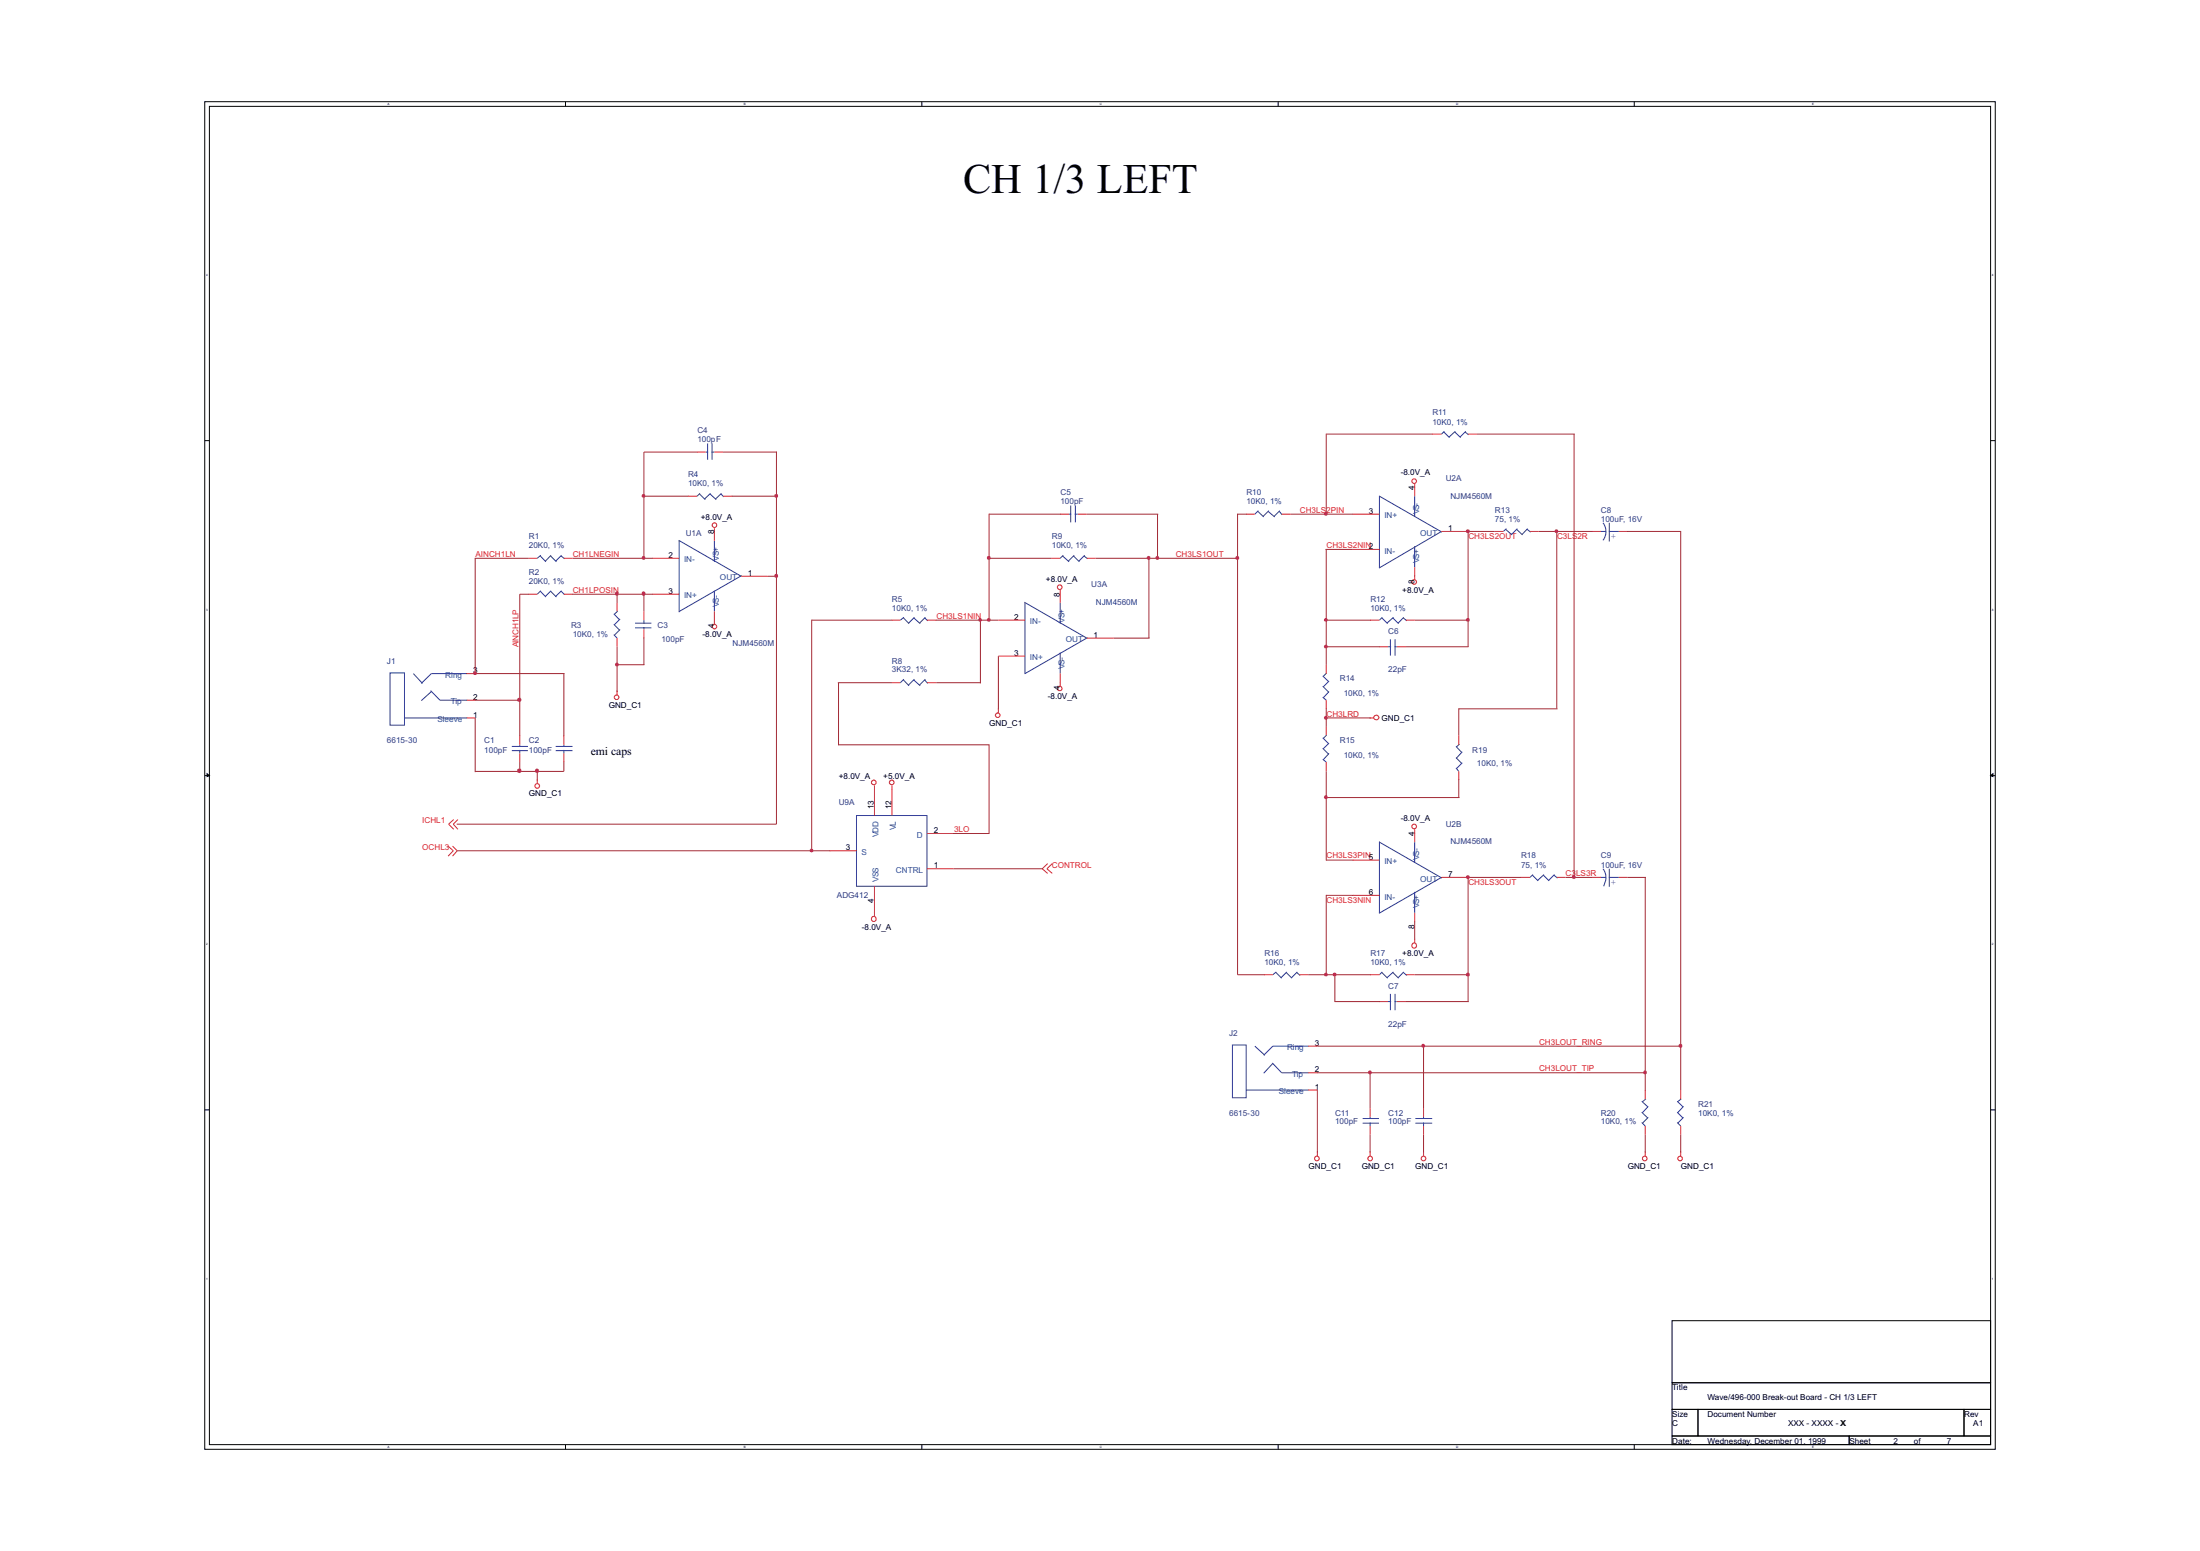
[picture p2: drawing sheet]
<svg xmlns="http://www.w3.org/2000/svg" width="210mm" height="148mm" viewBox="0 0 210 148" stroke-linecap="round" stroke-linejoin="round" font-family="sans-serif">
<g fill="none" stroke="#010202" stroke-width=".1">
<path d="M19.5 9.7h171v128.6h-171zM20 10.1h170v127.8h-170zM54 9.7v.4M88 9.7v.4M122 9.7v.4M156 9.7v.4M19.5 42h.5M190 42h.5M19.5 74h.5M190 74h.5M54 137.9v.4M88 137.9v.4"/>
<path d="M122 137.9v.4M156 137.9v.4M159.6 126h30.4v5.9h-30.4z"/>
</g>
<path d="M19.8 73.8l.2 .2-.2 .1z" fill="#010202"/>
<path d="M19.8 73.8l.2 .2-.2 .1z" fill="none" stroke="#010202" stroke-width=".1"/>
<path d="M190 74l.2-.2v.3z" fill="#010202"/>
<path d="M190 74l.2-.2v.3zM19.5 105.9h.5M190 105.9h.5M159.6 131.9h30.4v2.6h-30.4zM159.6 134.5h2.5v2.5h-2.5zM159.6 137h16.9v.9h-16.9zM162.1 134.5h25.4v2.5h-25.4zM176.5 137h13.5v.9h-13.5zM187.5 134.5h2.5v2.5h-2.5z" fill="none" stroke="#010202" stroke-width=".1"/>
<g fill="none" stroke="#ee2028" stroke-width=".1">
<path d="M50.5 53.3h.8M50.5 56.7h.8M53.8 53.3h.8M53.8 56.7h.8M58.9 57.5v.9M61.5 58.4v.8M62.3 53.3h2.5M62.3 56.7h2.5M65.7 47.3h.8M66.5 43.1h.9M68.2 50.4v1.2M68.2 58.4v1.2"/>
<path d="M68.2 43.1h.8M69 47.3h.9M70.8 55h2.5M85.1 59.2h.8M88.5 59.2h.9M95.3 59.2h2.5M100.4 53.3h.8M101.2 56.3v1.2M101.2 49.1h.8M102.9 49.1h.8M103.7 53.3h.9M119 49.1h.8"/>
<path d="M122.3 49.1h.9M129.1 49.1h2.6M129.1 52.4h2.6M130.8 59.2h.9M134.2 59.2h.8M135 46.2v1.1M135 54.1v1.2M136.7 41.4h.9M137.6 50.7h2.5M140.1 41.4h.9M142.7 50.7h.8M146 50.7h.9"/>
<path d="M152 50.7h.8M154.5 50.7h.8M43.3 78.2l-.5 .4 .5 .5M43.7 78.2l-.4 .4 .4 .5M44.5 68.5h.9M44.5 64.3h.9M44.5 66.8h.9M49.6 70.2v.9M49.6 71.9v.8M51.3 74.4v.4M53.8 70.2v.9M53.8 71.9v.8"/>
<path d="M58.9 60.9v.8M58.9 65.9v.4M61.5 60.1v.8M83.5 74.9v2.9M85.1 74.9v2.9M85.1 65.1h.8M88.5 65.1h.9M88.5 79.5h2.5M95.3 67.6v.4M95.3 62.6h2.5M101.2 64.3v1.2M103.7 60.9h2.6"/>
<path d="M126.6 63.4v.9M126.6 66.8v.8M126.6 69.4v.8M126.6 72.7v.9M130.7 68.5h.4M131.7 61.7h.8M133.3 61.7h.9M135 79.1v1.3M139.2 70.2v.9M139.2 73.6v.8M42.8 80.7l.5 .5-.5 .5M43.2 80.7l.4 .5-.4 .5"/>
<path d="M79.2 81.2h2.6M83.5 84.6v2.8M88.5 82.9h2.5M100 82.4l-.5 .5 .5 .4M100.4 82.4l-.5 .5 .5 .4M120.7 93h.8M124 93h.9M124.9 99.8h.8M129.1 85.4h2.6M129.1 82.1h2.6M130.8 93h.9M131.7 95.6h.8"/>
<path d="M133.3 95.6h.9M134.2 93h.8M135 87.1v.9M135 89.6v.4M137.6 83.7h2.5M145.2 83.7h.8M148.6 83.7h.8M152 83.7h.8M154.5 83.7h.8M124.9 102.4h.8M124.9 104h.8M125.7 109.9v.4"/>
<path d="M130.8 105.7v.9M130.8 107.4v.9M130.8 109.9v.4M135.9 105.7v.9M135.9 107.4v.9M135.9 109.9v.4M157 104v.9M157 107.4v.9M157 109.9v.4M160.4 104v.9M160.4 107.4v.9M160.4 109.9v.4"/>
<circle cx="68.2" cy="59.8" r=".21"/>
<circle cx="68.2" cy="50.1" r=".21"/>
<circle cx="101.2" cy="56" r=".22"/>
<circle cx="135" cy="55.5" r=".22"/>
<circle cx="135" cy="45.9" r=".22"/>
<circle cx="51.3" cy="75" r=".22"/>
<circle cx="58.9" cy="66.5" r=".22"/>
<circle cx="83.4" cy="74.7" r=".22"/>
<circle cx="85.1" cy="74.7" r=".22"/>
<circle cx="95.2" cy="68.3" r=".22"/>
<circle cx="101.2" cy="65.7" r=".21"/>
<circle cx="131.4" cy="68.5" r=".23"/>
<circle cx="135" cy="78.9" r=".22"/>
<circle cx="83.4" cy="87.7" r=".24"/>
<circle cx="135" cy="90.2" r=".24"/>
<circle cx="125.7" cy="110.6" r=".22"/>
<circle cx="130.8" cy="110.6" r=".21"/>
<circle cx="135.9" cy="110.6" r=".22"/>
<circle cx="157" cy="110.6" r=".22"/>
<circle cx="160.4" cy="110.6" r=".21"/>
</g>
<g fill="none" stroke="#2c3695" stroke-width=".1">
<path d="M51.6 56.4l.5 .6M51.6 53.1l.5 .5M51.6 56.4l-.3 .3M51.6 53l-.3 .3M52.6 56.4l.5 .6M52.6 53.1l.5 .5M52.6 56.4l-.5 .5M52.6 53l-.5 .5M53.6 56.4l.3 .3M53.6 53.1l.3 .2M53.6 56.4l-.6 .5M53.6 53l-.6 .5"/>
<path d="M58.6 59.6l.5 .5M58.6 58.6l.5 .5M59 58.3l-.4 .3M59.2 59.1l-.6 .5M60.6 59.5h1.6M60.6 59.9h1.6M61.5 59.2v.3M61.5 59.8v.3M64.8 51.6l6 3.4M64.8 51.6v6.8M66.8 47.1l.5 .6M66.8 47.1l-.3 .2"/>
<path d="M67.4 43.1h.2M67.5 42.3v1.6M67.8 47.1l.6 .6M67.8 47.1l-.5 .5M67.9 43.1h.3M68 42.3v1.6M68.2 51.6v2M68.2 56.4v2M68.8 47.1l.3 .3M68.9 47.1l-.6 .5M70.8 54.9l-6 3.5M86.2 59l.6 .5"/>
<path d="M86.3 58.9l-.4 .3M87.2 59l.6 .5M87.3 58.9l-.6 .6M88.3 59l.3 .2M88.3 58.9l-.5 .6M97.8 57.5l5.9 3.4M97.8 57.5v6.8M101.2 57.5v2M101.4 53.1l.6 .5M101.5 53l-.3 .3M102 49.1h.2M102.2 48.2v1.6"/>
<path d="M102.5 53.1l.5 .5M102.5 53l-.5 .5M102.6 49.1h.3M102.7 48.2v1.6M103.5 53.1l.3 .2M103.5 53l-.5 .5M120.1 48.8l.5 .5M120.1 48.7l-.3 .4M121 48.8l.7 .5M121.1 48.7l-.5 .6M122.1 48.8l.3 .3M122.2 48.7l-.6 .6"/>
<path d="M131.7 47.3v6.8M131.7 47.3l5.9 3.5M131.9 59l.6 .5M131.9 58.9l-.2 .3M132.9 59l.6 .5M133 58.9l-.6 .6M133.9 59l.4 .2M134 58.9l-.5 .6M135 47.3v2M135 52.1v2M137.6 50.7l-6 3.5M137.8 41.2l.6 .6"/>
<path d="M137.9 41.2l-.3 .2M138.9 41.2l.5 .6M138.9 41.2l-.6 .5M139.8 41.2l.4 .3M139.9 41.2l-.5 .5M143.7 50.5l.6 .5M143.8 50.4l-.3 .3M144.8 50.5l.5 .5M144.8 50.4l-.5 .6M145.8 50.5l.3 .3M145.8 50.4l-.5 .6M152.7 50.7h.6"/>
<path d="M153 49.9l.2 .2 .1 .6M153.3 50.7l-.1 .6-.2 .3M153.6 50.7h.9M153.6 49.9v1.8M37.2 64.2h1.4v5h-1.4zM38.6 68.5h6M39.5 64.3l.8 .9M41.1 65.9l.9 .9h2.6M41.2 66l-1 .9M44.6 64.3h-3.4l-1 .9M48.9 71.6h1.5M48.9 71.2h1.5"/>
<path d="M49.6 71.1v.2M49.6 71.6v.3M53 71.6h1.6M53 71.2h1.6M53.8 71.1v.2M53.8 71.6v.3M58.6 60.6l.3 .3M59.2 60.1l-.6 .5M81.8 77.8h6.7v6.8h-6.7zM86.2 64.9l.6 .5M86.3 64.8l-.4 .3M87.2 64.9l.6 .5"/>
<path d="M87.3 64.8l-.6 .6M88.3 64.9l.3 .3M88.3 64.8l-.5 .6M101.2 62.3v2M103.8 60.8l-6 3.5M126.3 66.5l.3 .3M126.3 65.5l.5 .5M126.3 64.5l.5 .5M126.3 72.5l.3 .2M126.3 71.4l.5 .6M126.3 70.4l.5 .6M126.6 64.2l-.3 .3"/>
<path d="M126.6 70.1l-.3 .4M126.9 66l-.6 .6M126.9 65l-.6 .5M126.9 71.9l-.6 .6M126.9 70.9l-.6 .5M132.5 61.7h.3M132.7 61v1.6M133.1 61.7h.2M133.2 61v1.6M139 73.3l.2 .3M139 72.3l.5 .5M139 71.2l.5 .6"/>
<path d="M139.3 71l-.3 .3M139.6 72.8l-.6 .5M139.6 71.7l-.6 .6M117.6 99.7h1.4v5.1h-1.4zM119.8 99.8l.9 .9M121.8 92.8l.5 .5M121.8 92.7l-.3 .3M122.8 92.8l.5 .5M122.8 92.7l-.5 .6M123.8 92.8l.3 .3M123.8 92.7l-.5 .6M124.9 99.8h-3.4l-.9 .9"/>
<path d="M131.7 80.3v6.8M131.7 80.4l5.9 3.4M131.9 92.8l.6 .5M131.9 92.7l-.2 .3M132.5 95.6h.3M132.7 94.8v1.6M132.9 92.8l.6 .5M133 92.7l-.6 .6M133.1 95.6h.2M133.2 94.8v1.6M133.9 92.8l.4 .3M134 92.7l-.5 .6"/>
<path d="M135 80.4v1.9M135 85.1v2M137.6 83.7l-6 3.5M146.3 83.5l.5 .6M146.3 83.5l-.3 .2M147.3 83.5l.6 .6M147.4 83.5l-.6 .5M148.3 83.5l.4 .3M148.4 83.5l-.6 .5M152.7 83.7h.6M153 82.9l.2 .2 .1 .6M153.3 83.7l-.2 .9"/>
<path d="M153.6 83.7h.9M153.6 82.9v1.7M119 104h5.9M121.4 101.4l.9 1h2.6M121.5 101.5l-.9 .9M130.1 107.2h1.5M130.1 106.7h1.5M130.8 106.6v.2M130.8 107.1v.3M135.1 107.2h1.6M135.1 106.7h1.6M135.9 106.6v.2"/>
<path d="M135.9 107.1v.3M156.7 107.1l.3 .3M156.7 106.1l.6 .6M156.7 105.1l.6 .5M157.1 104.9l-.3 .2M157.3 106.6l-.5 .6M157.3 105.6l-.5 .6M160.1 107.1l.3 .3M160.1 106.1l.6 .6M160.1 105.1l.6 .5M160.5 104.9l-.4 .2M160.7 106.6l-.6 .6"/>
<path d="M160.7 105.6l-.6 .6"/>
</g>
<g fill="none" stroke="#a22934" stroke-width=".1">
<path d="M45.3 53.3h5.2M45.4 53.3v11M50.5 56.7h-.9v13.5M54.6 56.7h7.7M54.6 53.3h7.7M58.9 56.6v.9M61.5 47.3h4.2M61.5 56.6v1.8M66.6 43.1h-5.1v10.2M69 43.1h5.2M69.9 47.3h4.2M73.3 55h.9"/>
<path d="M74.1 43.1v35.5h-30.5M77.5 59.2h7.7M77.5 59.1v22.1M89.3 59.2h6M93.6 59.2v6M94.4 53.3h6M94.4 49.1h6.9M94.4 49v10.2M103.7 49.1h6.9M104.6 53.3h13.6M109.7 53.2v7.7M110.5 49.1v4.2"/>
<path d="M118.1 49.1h.9M118.1 49v44h2.6M123.2 49.1h6M126.5 52.4h2.6M126.6 41.4v7.7M126.6 52.4v11M126.6 41.4h10.2M126.6 59.2h4.2M135 59.2h5.2M140.1 50.7h2.6M140.1 50.7v11M141 41.4h9.3"/>
<path d="M146.9 50.7h5.1M148.6 50.7v16.9M150.3 41.4v42.4M155.3 50.7h5.1M160.4 50.7v53.3M45.3 66.8h4.3M45.4 64.3h8.5M45.4 68.5v5.2M49.6 72.7v1M51.3 73.6v.9M53.8 64.3v5.9M53.8 72.7v.9h-8.4"/>
<path d="M58.9 61.7v4.3M58.9 63.4h2.6M61.5 60.8v2.6M80 65.1h5.1M80 65.1v6M80 71.1h14.5M89.4 65.1h4.2M91 79.5h3.4M94.4 71.1v8.5M95.3 62.6v5.1M106.3 60.9h3.4M126.6 67.6v1.8"/>
<path d="M126.6 73.6v8.5M126.6 61.7h5.1M126.6 76.1h12.7M126.6 68.5h4.2M134.2 61.7h6M139.2 67.6v2.6M139.2 74.4v1.7M139.2 67.6h9.5M43.6 81.2h35.7M91 82.9h8.6M124.9 93h5.9M125.7 99.8h34.8"/>
<path d="M126.6 85.4v7.6M126.6 82.1h2.6M126.6 85.4h2.6M127.4 95.6h4.3M127.4 93v2.6M134.2 95.6h6M135 93h5.2M135 87.9v1.7M135.9 99.8v5.9M145.2 83.7h-5.1v11.9M149.4 83.7h2.6M155.3 83.7h1.8"/>
<path d="M157 83.7v20.4M125.7 102.4h31.3M125.7 104v6M130.8 102.3v3.4M130.8 108.3v1.7M135.9 108.3v1.7M157 108.3v1.7M160.4 108.3v1.7"/>
</g>
<path d="M61.3 53.1h.2v.2h-.2z" fill-rule="evenodd" fill="#b6218b"/>
<path d="M61.3 53.1h.2v.2h-.2z" fill="none" stroke="#b6218b" stroke-width=".1"/>
<path d="M49.4 66.7l.3-.1v.2l-.1 .1h-.2z" fill-rule="evenodd" fill="#b6218b"/>
<path d="M49.4 66.7l.3-.1v.2l-.1 .1h-.2z" fill="none" stroke="#b6218b" stroke-width=".1"/>
<path d="M45.2 64.2l.1-.1h.1v.2h-.2z" fill-rule="evenodd" fill="#b6218b"/>
<path d="M45.2 64.2l.1-.1h.1v.2h-.2z" fill="none" stroke="#b6218b" stroke-width=".1"/>
<path d="M61.3 56.5h.2l.1 .1-.1 .2h-.2z" fill-rule="evenodd" fill="#b6218b"/>
<path d="M61.3 56.5h.2l.1 .1-.1 .2h-.2z" fill="none" stroke="#b6218b" stroke-width=".1"/>
<path d="M58.8 56.5h.2v.3h-.2z" fill-rule="evenodd" fill="#b6218b"/>
<path d="M58.8 56.5h.2v.3h-.2z" fill="none" stroke="#b6218b" stroke-width=".1"/>
<path d="M126.5 48.9h.2v.2h-.2z" fill-rule="evenodd" fill="#b6218b"/>
<path d="M126.5 48.9h.2v.2h-.2z" fill="none" stroke="#b6218b" stroke-width=".1"/>
<path d="M140 59.1h.2v.1h-.2z" fill-rule="evenodd" fill="#b6218b"/>
<path d="M140 59.1h.2v.1h-.2z" fill="none" stroke="#b6218b" stroke-width=".1"/>
<path d="M126.5 61.6h.2v.2h-.2z" fill-rule="evenodd" fill="#b6218b"/>
<path d="M126.5 61.6h.2v.2h-.2z" fill="none" stroke="#b6218b" stroke-width=".1"/>
<path d="M126.5 59.1l.1-.1 .1 .2-.1 .1-.1-.1z" fill-rule="evenodd" fill="#b6218b"/>
<path d="M126.5 59.1l.1-.1 .1 .2-.1 .1-.1-.1z" fill="none" stroke="#b6218b" stroke-width=".1"/>
<path d="M126.5 76h.2v.2h-.2z" fill-rule="evenodd" fill="#b6218b"/>
<path d="M126.5 76h.2v.2h-.2z" fill="none" stroke="#b6218b" stroke-width=".1"/>
<path d="M109.6 53.1h.2v.2h-.2z" fill-rule="evenodd" fill="#b6218b"/>
<path d="M109.6 53.1h.2v.2h-.2z" fill="none" stroke="#b6218b" stroke-width=".1"/>
<path d="M140 92.9h.2v.2h-.2z" fill-rule="evenodd" fill="#b6218b"/>
<path d="M140 92.9h.2v.2h-.2z" fill="none" stroke="#b6218b" stroke-width=".1"/>
<path d="M150.1 83.6h.2l.1 .1-.1 .1h-.2z" fill-rule="evenodd" fill="#b6218b"/>
<path d="M150.1 83.6h.2l.1 .1-.1 .1h-.2z" fill="none" stroke="#b6218b" stroke-width=".1"/>
<path d="M148.5 50.6h.2v.2h-.2z" fill-rule="evenodd" fill="#b6218b"/>
<path d="M148.5 50.6h.2v.2h-.2z" fill="none" stroke="#b6218b" stroke-width=".1"/>
<path d="M130.7 102.2h.2v.2l-.1 .1-.2-.1z" fill-rule="evenodd" fill="#b6218b"/>
<path d="M130.7 102.2h.2v.2l-.1 .1-.2-.1z" fill="none" stroke="#b6218b" stroke-width=".1"/>
<path d="M61.3 47.2h.2v.2h-.2z" fill-rule="evenodd" fill="#b6218b"/>
<path d="M61.3 47.2h.2v.2h-.2z" fill="none" stroke="#b6218b" stroke-width=".1"/>
<path d="M140 83.6h.2v.2h-.2z" fill-rule="evenodd" fill="#b6218b"/>
<path d="M140 83.6h.2v.2h-.2z" fill="none" stroke="#b6218b" stroke-width=".1"/>
<path d="M140 50.6h.2v.2h-.2z" fill-rule="evenodd" fill="#b6218b"/>
<path d="M140 50.6h.2v.2h-.2z" fill="none" stroke="#b6218b" stroke-width=".1"/>
<path d="M94.3 59.1h.2v.1h-.2z" fill-rule="evenodd" fill="#b6218b"/>
<path d="M94.3 59.1h.2v.1h-.2z" fill="none" stroke="#b6218b" stroke-width=".1"/>
<path d="M118 53.1h.2v.2h-.2z" fill-rule="evenodd" fill="#b6218b"/>
<path d="M118 53.1h.2v.2h-.2z" fill="none" stroke="#b6218b" stroke-width=".1"/>
<path d="M126.5 92.9h.2v.2h-.2z" fill-rule="evenodd" fill="#b6218b"/>
<path d="M126.5 92.9h.2v.2h-.2z" fill="none" stroke="#b6218b" stroke-width=".1"/>
<path d="M157 102.2h.1v.2l-.1 .1-.1-.1z" fill-rule="evenodd" fill="#b6218b"/>
<path d="M157 102.2h.1v.2l-.1 .1-.1-.1z" fill="none" stroke="#b6218b" stroke-width=".1"/>
<path d="M94.3 53.1h.2v.2h-.2z" fill-rule="evenodd" fill="#b6218b"/>
<path d="M94.3 53.1h.2v.2h-.2z" fill="none" stroke="#b6218b" stroke-width=".1"/>
<path d="M93.5 59.1l.1-.1 .1 .2-.1 .1-.1-.1z" fill-rule="evenodd" fill="#b6218b"/>
<path d="M93.5 59.1l.1-.1 .1 .2-.1 .1-.1-.1z" fill="none" stroke="#b6218b" stroke-width=".1"/>
<path d="M127.3 92.9h.2v.2h-.2z" fill-rule="evenodd" fill="#b6218b"/>
<path d="M127.3 92.9h.2v.2h-.2z" fill="none" stroke="#b6218b" stroke-width=".1"/>
<path d="M110.4 53.1h.2v.2l-.1 .1-.2-.1z" fill-rule="evenodd" fill="#b6218b"/>
<path d="M110.4 53.1h.2v.2l-.1 .1-.2-.1z" fill="none" stroke="#b6218b" stroke-width=".1"/>
<path d="M160.3 99.7h.2v.2h-.2z" fill-rule="evenodd" fill="#b6218b"/>
<path d="M160.3 99.7h.2v.2h-.2z" fill="none" stroke="#b6218b" stroke-width=".1"/>
<path d="M135.8 99.7h.2v.2h-.2z" fill-rule="evenodd" fill="#b6218b"/>
<path d="M135.8 99.7h.2v.2h-.2z" fill="none" stroke="#b6218b" stroke-width=".1"/>
<path d="M51.2 73.4h.2v.3h-.2z" fill-rule="evenodd" fill="#b6218b"/>
<path d="M51.2 73.4h.2v.3h-.2z" fill="none" stroke="#b6218b" stroke-width=".1"/>
<path d="M77.3 81.1h.3v.2h-.2z" fill-rule="evenodd" fill="#b6218b"/>
<path d="M77.3 81.1h.3v.2h-.2z" fill="none" stroke="#b6218b" stroke-width=".1"/>
<path d="M74 54.9h.2v.2h-.2z" fill-rule="evenodd" fill="#b6218b"/>
<path d="M74 54.9h.2v.2h-.2z" fill="none" stroke="#b6218b" stroke-width=".1"/>
<path d="M74 47.2h.2v.2h-.2z" fill-rule="evenodd" fill="#b6218b"/>
<path d="M74 47.2h.2v.2h-.2z" fill="none" stroke="#b6218b" stroke-width=".1"/>
<path d="M58.8 63.3h.2v.2h-.2z" fill-rule="evenodd" fill="#b6218b"/>
<path d="M58.8 63.3h.2v.2h-.2z" fill="none" stroke="#b6218b" stroke-width=".1"/>
<path d="M49.4 73.4h.3v.1a.17 .17 0 0 1-.1 .2 .17 .17 0 0 1-.2-.1z" fill-rule="evenodd" fill="#b6218b"/>
<circle cx="49.6" cy="73.6" r=".17" fill="none" stroke="#b6218b" stroke-width=".1"/>
<path d="M126.5 68.4h.2v.2h-.2z" fill-rule="evenodd" fill="#b6218b"/>
<path d="M126.5 68.4h.2v.2h-.2z" fill="none" stroke="#b6218b" stroke-width=".1"/>
<text font-size="4" fill="#010202" x="91.9" y="18.4">CH 1/3 LEFT</text>
<text font-size="1.1" fill="#010202" x="56.4" y="72">emi caps</text>
<g font-size=".8" fill="#2e3090">
<text x="66.6" y="41.3">C4</text>
<text x="136.7" y="39.6">R11</text>
<text x="136.7" y="40.5">10K0, 1%</text>
<text x="65.7" y="45.5">R4</text>
<text x="65.7" y="46.4">10K0, 1%</text>
<text x="66.6" y="42.2">100pF</text>
<text x="101.2" y="47.3">C5</text>
<text x="119" y="47.3">R10</text>
<text x="138" y="45.9">U2A</text>
<text x="138.4" y="47.6">NJM4560M</text>
<text x="50.5" y="51.4">R1</text>
<text x="50.5" y="52.3">20K0, 1%</text>
<text x="65.5" y="51.1">U1A</text>
<text x="100.4" y="51.4">R9</text>
<text x="100.4" y="52.3">10K0, 1%</text>
<text x="101.2" y="48.1">100pF</text>
<text x="119" y="48.1">10K0, 1%</text>
<text x="142.7" y="49">R13</text>
<text x="142.7" y="49.8">75, 1%</text>
<text x="152.8" y="49">C8</text>
<text x="152.8" y="49.8">100uF, 16V</text>
<text x="50.5" y="54.9">R2</text>
<text x="50.5" y="55.7">20K0, 1%</text>
<text x="54.5" y="59.9">R3</text>
<text x="62.8" y="59.9">C3</text>
<text x="85.1" y="57.4">R5</text>
<text x="85.1" y="58.3">10K0, 1%</text>
<text x="104.2" y="56">U3A</text>
<text x="104.6" y="57.8">NJM4560M</text>
<text x="130.8" y="57.4">R12</text>
<text x="130.8" y="58.3">10K0, 1%</text>
<text x="36.9" y="63.3">J1</text>
<text x="54.7" y="60.8">10K0, 1%</text>
<text x="63.1" y="61.3">100pF</text>
<text x="69.9" y="61.6">NJM4560M</text>
<text x="85.1" y="63.3">R8</text>
<text x="85.1" y="64.2">3K32, 1%</text>
<text x="127.9" y="65">R14</text>
<text x="132.5" y="60.5">C6</text>
<text x="132.5" y="64.2">22pF</text>
<text x="36.9" y="70.9">6615-30</text>
<text x="46.2" y="70.9">C1</text>
<text x="46.2" y="71.8">100pF</text>
<text x="50.5" y="70.9">C2</text>
<text x="50.5" y="71.8">100pF</text>
<text x="127.9" y="70.9">R15</text>
<text x="128.3" y="66.4">10K0, 1%</text>
<text x="140.5" y="71.8">R19</text>
<text x="80.1" y="76.8">U9A</text>
<text x="128.3" y="72.3">10K0, 1%</text>
<text x="141" y="73.1">10K0, 1%</text>
<text x="138" y="78.9">U2B</text>
<text x="138.4" y="80.6">NJM4560M</text>
<text x="145.2" y="81.9">R18</text>
<text x="145.2" y="82.8">75, 1%</text>
<text x="152.8" y="81.9">C9</text>
<text x="152.8" y="82.8">100uF, 16V</text>
<text x="79.9" y="85.7">ADG412</text>
<text x="120.7" y="91.3">R16</text>
<text x="120.7" y="92.1">10K0, 1%</text>
<text x="130.8" y="91.3">R17</text>
<text x="130.8" y="92.1">10K0, 1%</text>
<text x="132.5" y="94.3">C7</text>
<text x="117.3" y="98.8">J2</text>
<text x="132.5" y="98">22pF</text>
<text x="117.3" y="106.5">6615-30</text>
<text x="127.4" y="106.5">C11</text>
<text x="127.4" y="107.3">100pF</text>
<text x="132.5" y="106.5">C12</text>
<text x="132.5" y="107.3">100pF</text>
<text x="152.8" y="106.5">R20</text>
<text x="152.8" y="107.3">10K0, 1%</text>
<text x="162.1" y="105.6">R21</text>
<text x="162.1" y="106.5">10K0, 1%</text>
</g>
<g font-size=".8" fill="#010202">
<text x="133.7" y="45.4">-8.0V_A</text>
<text x="135" y="46.7" transform="rotate(-90 135 46.7)">4</text>
<text x="63.8" y="53.2">2</text>
<text x="66.9" y="49.6">+8.0V_A</text>
<text x="68.2" y="51" transform="rotate(-90 68.2 51)">8</text>
<text x="130.6" y="49">3</text>
<text x="138.2" y="50.7">1</text>
<text x="63.8" y="56.7">3</text>
<text x="68.2" y="59.9" transform="rotate(-90 68.2 59.9)">4</text>
<text x="71.4" y="54.9">1</text>
<text x="96.8" y="59.1">2</text>
<text x="99.8" y="55.5">+8.0V_A</text>
<text x="101.2" y="56.9" transform="rotate(-90 101.2 56.9)">8</text>
<text x="133.9" y="56.5">+8.0V_A</text>
<text x="135" y="55.7" transform="rotate(-90 135 55.7)">8</text>
<text x="45.2" y="64.2">3</text>
<text x="67.1" y="60.8">-8.0V_A</text>
<text x="96.8" y="62.6">3</text>
<text x="101.2" y="65.8" transform="rotate(-90 101.2 65.8)">4</text>
<text x="104.4" y="60.8">1</text>
<text x="45.2" y="66.8">2</text>
<text x="45.2" y="68.5">1</text>
<text x="58.1" y="67.6">GND_C1</text>
<text x="94.4" y="69.3">GND_C1</text>
<text x="100" y="66.7">-8.0V_A</text>
<text x="131.9" y="68.8">GND_C1</text>
<text x="50.5" y="76">GND_C1</text>
<text x="80.1" y="74.3">+8.0V_A</text>
<text x="83.4" y="77.2" transform="rotate(-90 83.4 77.2)">13</text>
<text x="84.3" y="74.3">+5.0V_A</text>
<text x="85.1" y="77.2" transform="rotate(-90 85.1 77.2)">12</text>
<text x="80.7" y="81.1">3</text>
<text x="89.1" y="82.9">1</text>
<text x="89.1" y="79.5">2</text>
<text x="133.7" y="78.4">-8.0V_A</text>
<text x="135" y="79.8" transform="rotate(-90 135 79.8)">4</text>
<text x="138.2" y="83.7">7</text>
<text x="82.3" y="88.7">-8.0V_A</text>
<text x="83.4" y="86.1" transform="rotate(-90 83.4 86.1)">4</text>
<text x="130.6" y="85.4">6</text>
<text x="135" y="88.7" transform="rotate(-90 135 88.7)">8</text>
<text x="133.9" y="91.3">+8.0V_A</text>
<text x="125.5" y="99.8">3</text>
<text x="125.5" y="102.3">2</text>
<text x="125.5" y="104">1</text>
<text x="124.9" y="111.5">GND_C1</text>
<text x="130" y="111.5">GND_C1</text>
<text x="135.1" y="111.5">GND_C1</text>
<text x="155.4" y="111.5">GND_C1</text>
<text x="160.5" y="111.5">GND_C1</text>
<text x="159.6" y="136">C</text>
<text x="159.6" y="132.7">Title</text>
<text x="159.6" y="135.2">Size</text>
<text x="159.6" y="137.8">Date:</text>
<text x="163" y="133.6">Wave/496-000 Break-out Board - CH 1/3 LEFT</text>
<text x="163" y="137.8">Wednesday, December 01, 1999</text>
<text x="163" y="135.2">Document Number</text>
<text x="170.7" y="136">XXX - XXXX - X</text>
<text x="176.5" y="137.8">Sheet</text>
<text x="180.7" y="137.8">2</text>
<text x="182.7" y="137.8">of</text>
<text x="185.8" y="137.8">7</text>
<text x="187.5" y="135.2">Rev</text>
<text x="188.4" y="136">A1</text>
</g>
<g font-size=".8" fill="#ee2028">
<text x="45.4" y="53.2">AINCH1LN</text>
<text x="54.7" y="53.2">CH1LNEGIN</text>
<text x="112.2" y="53.2">CH3LS1OUT</text>
<text x="124.1" y="49">CH3LS2PIN</text>
<text x="126.6" y="52.3">CH3LS2NIN2</text>
<text x="140.2" y="51.4">CH3LS2OUT</text>
<text x="148.6" y="51.4">C3LS2R</text>
<text x="54.7" y="56.5">CH1LPOSIN</text>
<text x="89.4" y="59.1">CH3LS1NIN</text>
<text x="49.5" y="61.7" transform="rotate(-90 49.5 61.7)">AINCH1LP</text>
<text x="126.6" y="68.4">CH3LRD</text>
<text x="40.3" y="81.1">OCHL3</text>
<text x="40.3" y="78.6">ICHL1</text>
<text x="91.1" y="79.4">3LO</text>
<text x="100.4" y="82.8">CONTROL</text>
<text x="126.6" y="81.9">CH3LS3PIN5</text>
<text x="149.4" y="83.6">C3LS3R</text>
<text x="126.6" y="86.2">CH3LS3NIN</text>
<text x="140.2" y="84.5">CH3LS3OUT</text>
<text x="146.9" y="99.7">CH3LOUT_RING</text>
<text x="146.9" y="102.2">CH3LOUT_TIP</text>
</g>
<g font-size=".8" fill="#14589f">
<text x="65.3" y="53.7">IN-</text>
<text x="68.6" y="53.5" transform="rotate(-90 68.6 53.5)">VS+</text>
<text x="132.1" y="52.8">IN-</text>
<text x="132.1" y="49.5">IN+</text>
<text x="135.5" y="53.7" transform="rotate(-90 135.5 53.7)">VS+</text>
<text x="135.5" y="49.1" transform="rotate(-90 135.5 49.1)">VS-</text>
<text x="135.6" y="51.1">OUT</text>
<text x="65.3" y="57.1">IN+</text>
<text x="68.6" y="57.9" transform="rotate(-90 68.6 57.9)">VS-</text>
<text x="68.7" y="55.4">OUT</text>
<text x="98.3" y="59.6">IN-</text>
<text x="101.6" y="59.4" transform="rotate(-90 101.6 59.4)">VS+</text>
<text x="42.5" y="64.7">Ring</text>
<text x="98.3" y="63">IN+</text>
<text x="101.6" y="63.8" transform="rotate(-90 101.6 63.8)">VS-</text>
<text x="101.7" y="61.3">OUT</text>
<text x="41.8" y="68.9">Sleeve</text>
<text x="43" y="67.2">Tip</text>
<text x="82.2" y="81.6">S</text>
<text x="83.9" y="79.9" transform="rotate(-90 83.9 79.9)">VDD</text>
<text x="85.5" y="79.2" transform="rotate(-90 85.5 79.2)">VL</text>
<text x="85.5" y="83.3">CNTRL</text>
<text x="87.5" y="79.9">D</text>
<text x="132.1" y="82.5">IN+</text>
<text x="135.5" y="82.1" transform="rotate(-90 135.5 82.1)">VS-</text>
<text x="83.9" y="84.1" transform="rotate(-90 83.9 84.1)">VSS</text>
<text x="132.1" y="85.8">IN-</text>
<text x="135.5" y="86.7" transform="rotate(-90 135.5 86.7)">VS+</text>
<text x="135.6" y="84.1">OUT</text>
<text x="122.9" y="100.2">Ring</text>
<text x="122.1" y="104.4">Sleeve</text>
<text x="123.3" y="102.8">Tip</text>
</g>
<g font-size=".8" fill="#2c3695">
<text x="153.8" y="51" transform="rotate(90 153.8 51)">+</text>
<text x="153.8" y="84" transform="rotate(90 153.8 84)">+</text>
</g>
<g font-size=".3" fill="#010202">
<text x="37" y="10">A</text>
<text x="71" y="10">B</text>
<text x="105" y="10">C</text>
<text x="139" y="10">D</text>
<text x="173" y="10">E</text>
<text x="19.7" y="26.3">4</text>
<text x="190.1" y="26.3">4</text>
<text x="19.7" y="58.3">3</text>
<text x="190.1" y="58.3">3</text>
<text x="19.7" y="90.2">2</text>
<text x="190.1" y="90.2">2</text>
<text x="19.7" y="122.1">1</text>
<text x="190.1" y="122.1">1</text>
<text x="37" y="138.2">A</text>
<text x="71" y="138.2">B</text>
<text x="105" y="138.2">C</text>
<text x="139" y="138.2">D</text>
<text x="173" y="138.2">E</text>
</g>
</svg>
